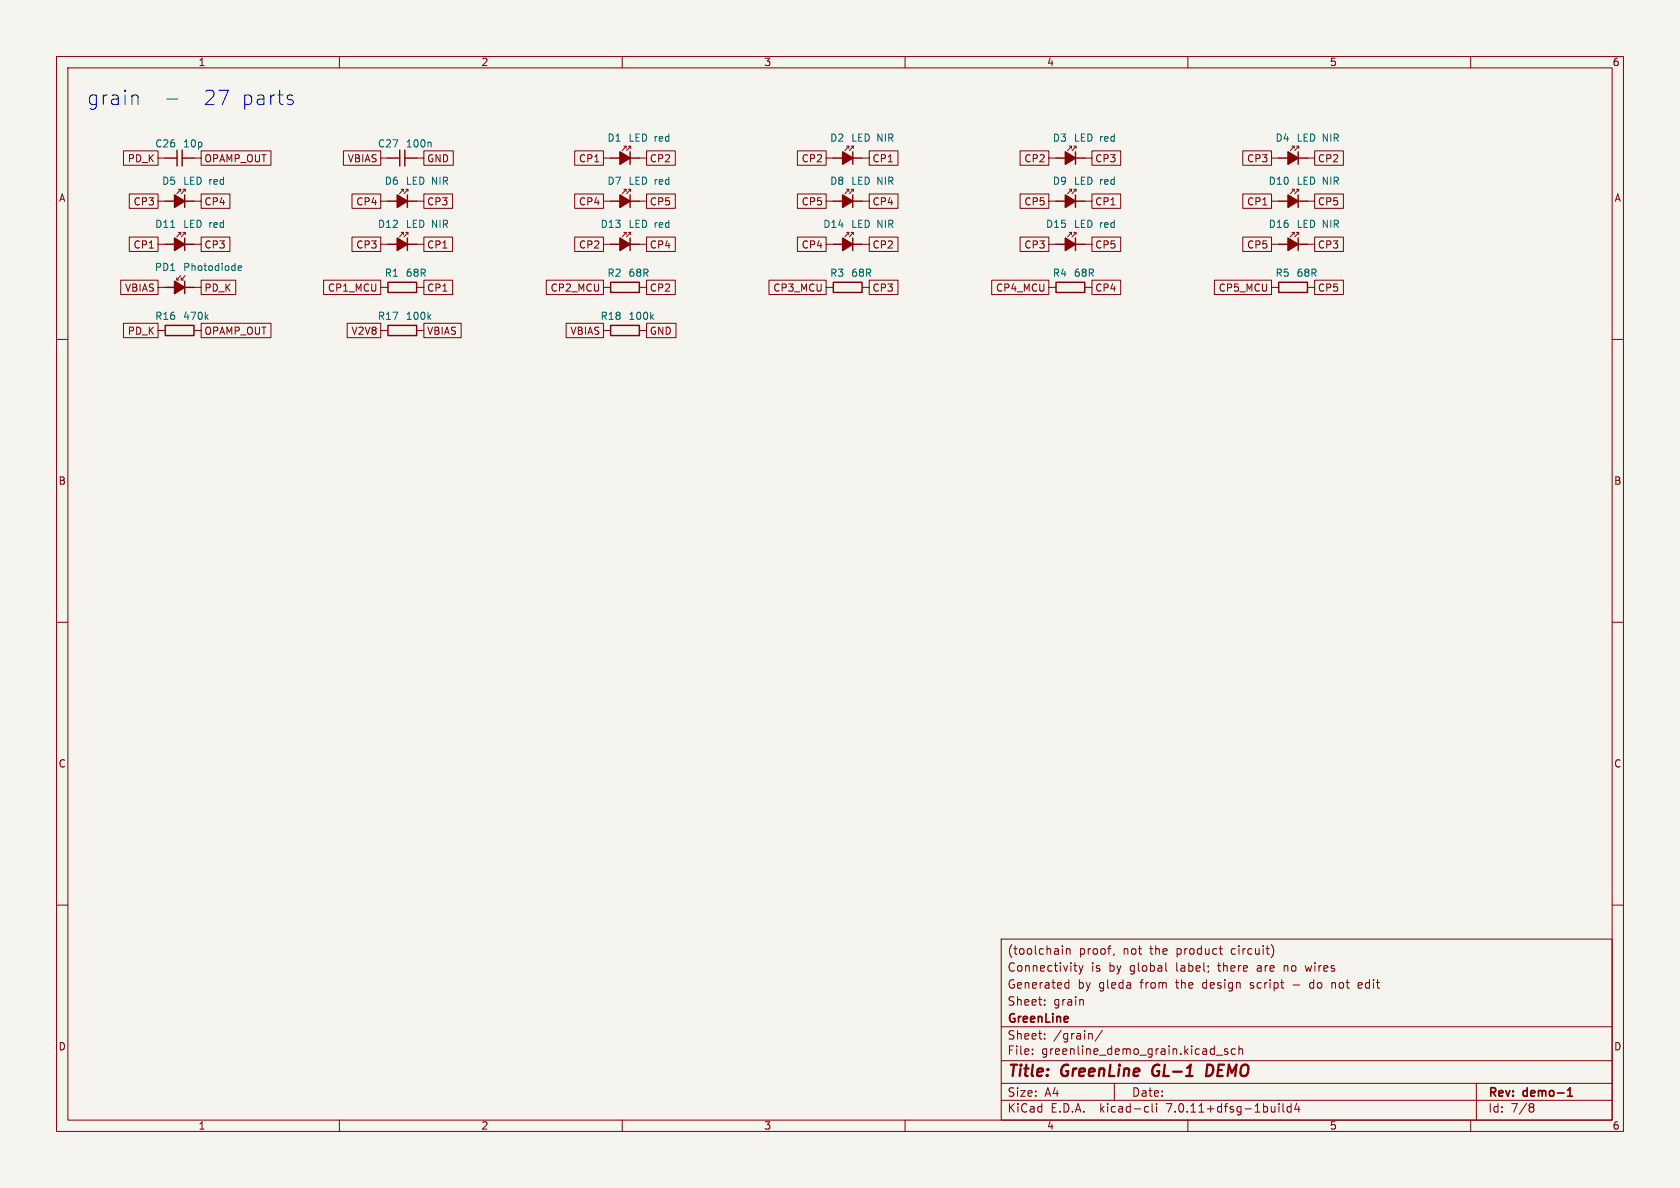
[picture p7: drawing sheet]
<svg xmlns="http://www.w3.org/2000/svg" width="297mm" height="210mm" viewBox="0 0 297 210" stroke-linecap="round" stroke-linejoin="round" font-family="sans-serif">
<path d="M0 0h297v210h-297z" fill="#f5f4ef" stroke="#f5f4ef" stroke-width=".18"/>
<g fill="none" stroke="#840000" stroke-width=".18">
<path d="M10 10h277v190h-277zM12 12h273v186h-273zM60 10v2M110 10v2M160 10v2M210 10v2M260 10v2M21.8 26.7h6.1v2.5h-6.1zM22.9 34.3h5v2.5h-5zM27.9 35.6h1.3M27.9 27.9h1.3M31.6 33.5h.3v.4"/>
<path d="M31.9 33.5l-.7 .8M32.3 33.5h.4v.4M32.7 33.5l-.7 .8M34.3 35.6h1.3M34.3 27.9h1.3M35.6 26.7h12.3v2.5h-12.3zM35.6 34.3h5v2.5h-5zM60.7 26.7h6.6v2.5h-6.6zM62.2 34.3h5.1v2.5h-5.1zM67.3 35.6h1.3M67.3 27.9h1.3M70.9 33.5h.4v.4"/>
<path d="M71.3 33.5l-.7 .8M71.7 33.5h.4v.4M72.1 33.5l-.7 .8M73.7 35.6h1.2M73.7 27.9h1.2M74.9 26.7h5.2v2.5h-5.2zM74.9 34.3h5.1v2.5h-5.1zM101.6 34.3h5.1v2.5h-5.1zM101.6 26.7h5.1v2.5h-5.1zM106.7 35.6h1.2M106.7 27.9h1.2M110.3 25.8h.4v.4"/>
<path d="M110.3 33.5h.4v.4M110.7 25.8l-.7 .8M110.7 33.5l-.7 .8M111.1 25.8h.4v.4M111.1 33.5h.4v.4M111.5 25.8l-.7 .8M111.5 33.5l-.7 .8M113 35.6h1.3M113 27.9h1.3M114.3 34.3h5.1v2.5h-5.1zM114.3 26.7h5.1v2.5h-5.1zM141 26.7h5v2.5h-5z"/>
<path d="M141 34.3h5v2.5h-5zM146 35.6h1.3M146 27.9h1.3M149.7 33.5h.4v.4M149.7 25.8h.4v.4M150.1 33.5l-.7 .8M150.1 25.8l-.7 .8M150.5 33.5h.4v.4M150.5 25.8h.4v.4M150.9 33.5l-.7 .8M150.9 25.8l-.7 .8M152.4 35.6h1.3"/>
<path d="M152.4 27.9h1.3M153.7 26.7h5.1v2.5h-5.1zM153.7 34.3h5.1v2.5h-5.1zM180.3 26.7h5.1v2.5h-5.1zM180.3 34.3h5.1v2.5h-5.1zM185.4 35.6h1.3M185.4 27.9h1.3M189 33.5h.4v.4M189 25.8h.4v.4M189.4 33.5l-.7 .8M189.4 25.8l-.7 .8M189.8 33.5h.4v.4"/>
<path d="M189.8 25.8h.4v.4M190.2 33.5l-.7 .8M190.2 25.8l-.7 .8M191.8 35.6h1.2M191.8 27.9h1.2M193 34.3h5.1v2.5h-5.1zM193 26.7h5.1v2.5h-5.1zM219.7 34.3h5.1v2.5h-5.1zM219.7 26.7h5.1v2.5h-5.1zM224.8 35.6h1.3M224.8 27.9h1.3M228.4 33.5h.4v.4"/>
<path d="M228.4 25.8h.4v.4M228.8 33.5l-.7 .8M228.8 25.8l-.7 .8M229.2 33.5h.4v.4M229.2 25.8h.4v.4M229.6 33.5l-.7 .8M229.6 25.8l-.7 .8M231.1 35.6h1.3M231.1 27.9h1.3M232.4 34.3h5.1v2.5h-5.1zM232.4 26.7h5.1v2.5h-5.1zM10 60h2"/>
<path d="M21.3 49.5h6.6v2.6h-6.6zM21.8 57.1h6.1v2.6h-6.1zM22.9 41.9h5v2.6h-5zM27.9 58.4h1.3M27.9 50.8h1.3M27.9 43.2h1.3M31.2 49.1v.4h.4M31.6 41.1h.3v.4M31.9 48.7l-.7 .8M31.9 41.1l-.7 .8M32 49.1v.4h.5M32.3 41.1h.4v.4"/>
<path d="M32.7 48.7l-.7 .8M32.7 41.1l-.7 .8M34.3 58.4h1.3M34.3 50.8h1.3M34.3 43.2h1.3M35.6 41.9h5v2.6h-5zM35.6 49.5h6.1v2.6h-6.1zM35.6 57.1h12.3v2.6h-12.3zM57.2 49.5h10.1v2.6h-10.1zM61.4 57.1h5.9v2.6h-5.9zM62.2 41.9h5.1v2.6h-5.1zM67.3 58.4h1.3"/>
<path d="M67.3 50.8h1.3M67.3 43.2h1.3M70.9 41.1h.4v.4M71.3 41.1l-.7 .8M71.7 41.1h.4v.4M72.1 41.1l-.7 .8M73.7 58.4h1.2M73.7 50.8h1.2M73.7 43.2h1.2M74.9 41.9h5.1v2.6h-5.1zM74.9 49.5h5.1v2.6h-5.1zM74.9 57.1h6.6v2.6h-6.6z"/>
<path d="M96.6 49.5h10.1v2.6h-10.1zM100.1 57.1h6.6v2.6h-6.6zM101.6 41.9h5.1v2.6h-5.1zM106.7 58.4h1.2M106.7 50.8h1.2M106.7 43.2h1.2M110.3 41.1h.4v.4M110.7 41.1l-.7 .8M111.1 41.1h.4v.4M111.5 41.1l-.7 .8M113 58.4h1.3M113 50.8h1.3"/>
<path d="M113 43.2h1.3M114.3 41.9h5.1v2.6h-5.1zM114.3 49.5h5.1v2.6h-5.1zM114.3 57.1h5.2v2.6h-5.2zM135.9 49.5h10.1v2.6h-10.1zM141 41.9h5v2.6h-5zM146 50.8h1.3M146 43.2h1.3M149.7 41.1h.4v.4M150.1 41.1l-.7 .8M150.5 41.1h.4v.4M150.9 41.1l-.7 .8"/>
<path d="M152.4 50.8h1.3M152.4 43.2h1.3M153.7 49.5h5.1v2.6h-5.1zM153.7 41.9h5.1v2.6h-5.1zM175.3 49.5h10.1v2.6h-10.1zM180.3 41.9h5.1v2.6h-5.1zM185.4 50.8h1.3M185.4 43.2h1.3M189 41.1h.4v.4M189.4 41.1l-.7 .8M189.8 41.1h.4v.4M190.2 41.1l-.7 .8"/>
<path d="M191.8 50.8h1.2M191.8 43.2h1.2M193 41.9h5.1v2.6h-5.1zM193 49.5h5.1v2.6h-5.1zM214.7 49.5h10.1v2.6h-10.1zM219.7 41.9h5.1v2.6h-5.1zM224.8 50.8h1.3M224.8 43.2h1.3M228.4 41.1h.4v.4M228.8 41.1l-.7 .8M229.2 41.1h.4v.4M229.6 41.1l-.7 .8"/>
<path d="M231.1 50.8h1.3M231.1 43.2h1.3M232.4 41.9h5.1v2.6h-5.1zM232.4 49.5h5.1v2.6h-5.1zM285 60h2M10 110h2M285 110h2M10 160h2M285 160h2M177 166h108v32h-108zM184.7 176.8v.1M184.7 177.6v.1"/>
<path d="M187.8 167.2v.1M187.8 167.7v1M188.4 174.6h.6M188.4 173.8h.6M188.5 167.7v1M188.5 167.8l.2-.1 .4 .1 .1 .9M189 173.2v1.5M189.8 170.7h.6M190 171.5l.4 .2M190.7 170.7l.4 1M191.1 171.7l-.1 .4-.3 .1M191.5 176.8v.9"/>
<path d="M191.5 170.7l-.4 1M197 168.6l-.2 .3M206.1 170.2v1.3l.2 .2M215.5 167.7h.6M215.8 168.6l.3 .1M224.7 167a1.72 1.72 0 0 1 0 2.3M227 170.7v1M227.1 170.8h-.1M228.6 174.1h1.1M230.7 170.7l.3 1M231.8 173.7l-.3 .3v.4l.3 .3M235.5 173.7v1"/>
<path d="M235.9 173.7l-.4 .1M240.7 173.8l-.4-.1-.2 .2 .1 .7h.5M240.8 174.1l-.7 .1M60 198v2M110 198v2M160 198v2M177 194.5h108M177 191.5h108M177 187.5h108M177 181.5h108M182.5 186.3v.1M182.5 185.5v.1"/>
<path d="M184.7 183.6v.1M184.7 182.8v.1M192.7 182.7l.3 .1 .1 .1v.8M194.9 182.1l-1.3 2M197 191.5v3M202.6 195.6l.4 .1M203 196.5l-.4 .1M203.7 195.1v1.3l.2 .2M204.5 195.1v.1M204.5 195.6v1M210 198v2M215 186.5h1.2"/>
<path d="M217 185.5l-.3-.1-.2 .2v.2l.5 .2v.3h-.5M218.4 185.5l-.4-.1-.3 .3v.4l.1 .2h.6M219 185.5l.2-.1 .4 .1 .1 .9M219 184.9v1.5M226.1 195.1v.1M226.1 195.6v1M226.8 195.1v1.3l.2 .2M228.2 195.7l-.4-.1-.3 .3v.4l.2 .2h.5M228.2 195.1v1.5M229.2 195l-.3 1.1h.9M229.6 195.6v1M260 198v2"/>
<path d="M261 191.5v6.5M270.6 195.1h.3l.3 .3-.3 .3M270.6 195.7h.3M270.9 195.7l.2 .2 .1 .4-.3 .3h-.3"/>
</g>
<path d="M277.1 193.8h.9M277.1 192.7l.5-.4v1.5" fill="none" stroke="#840000" stroke-width=".3"/>
<path d="M204 188.5a1.27 1.27 0 0 0 0 1.6M214.2 188.3l-.7-.1-.3 2h.5l.5-.3" fill="none" stroke="#840000" stroke-width=".4"/>
<g fill="none" stroke="#840000" stroke-width=".25">
<path d="M29.2 35.6h1.7M29.2 27.9h2.1M31.3 26.5v2.8M32.2 27.9h2.1M32.2 26.5v2.8M32.6 35.6h1.7M32.6 34.5v2.2M68.6 35.6h1.6M68.6 27.9h2.1M70.7 26.5v2.8M71.6 27.9h2.1M71.6 26.5v2.8"/>
<path d="M72 35.6h1.7M72 34.5v2.2M107.9 35.6h1.7M107.9 27.9h1.7M111.4 35.6h1.6M111.4 27.9h1.6M111.4 26.8v2.2M111.4 34.5v2.2M147.3 35.6h1.7M147.3 27.9h1.7M150.8 35.6h1.6M150.8 26.8v2.2"/>
<path d="M150.8 34.5v2.2M150.8 27.9h1.6M186.7 35.6h1.6M186.7 27.9h1.6M190.1 35.6h1.7M190.1 27.9h1.7M190.1 26.8v2.2M190.1 34.5v2.2M226.1 35.6h1.6M226.1 27.9h1.6M229.5 35.6h1.6M229.5 27.9h1.6"/>
<path d="M229.5 26.8v2.2M229.5 34.5v2.2M29.2 57.5h5.1v1.8h-5.1zM29.2 43.2h1.7M29.2 50.8h1.7M32.6 43.2h1.7M32.6 50.8h1.7M32.6 42.1v2.2M32.6 49.7v2.2M68.6 49.9h5.1v1.8h-5.1zM68.6 57.5h5.1v1.8h-5.1zM68.6 43.2h1.6"/>
<path d="M72 43.2h1.7M72 42.1v2.2M107.9 57.5h5.1v1.8h-5.1zM107.9 49.9h5.1v1.8h-5.1zM107.9 43.2h1.7M111.4 43.2h1.6M111.4 42.1v2.2M147.3 49.9h5.1v1.8h-5.1zM147.3 43.2h1.7M150.8 42.1v2.2M150.8 43.2h1.6M186.7 49.9h5.1v1.8h-5.1z"/>
<path d="M186.7 43.2h1.6M190.1 43.2h1.7M190.1 42.1v2.2M226.1 49.9h5v1.8h-5zM226.1 43.2h1.6M229.5 43.2h1.6M229.5 42.1v2.2"/>
</g>
<path d="M76 25.1l.2 .2v.7M30.2 40.2h.7M36.4 56l.4 .5M36.8 55.6l-.5 .5M42.1 47.4l.6-.1-.1-.3h-.3l-.2 .2 .1 .6h.4M75.8 56l.4 .5M76.2 55.6l-.5 .5M115.2 56l.3 .5M115.5 55.6l-.5 .5" fill="none" stroke="#006464" stroke-width=".18"/>
<g fill="#840000" stroke="#840000" stroke-width=".25">
<path d="M149 34.5l1.8 1.1-1.8 1.1z"/>
<path d="M149 26.8l1.8 1.1-1.8 1.1z"/>
<path d="M188.3 42.1l1.8 1.1-1.8 1.1z"/>
<path d="M30.9 49.7l1.7 1.1-1.7 1.1z"/>
<path d="M227.7 34.5l1.8 1.1-1.8 1.1z"/>
<path d="M109.6 26.8l1.8 1.1-1.8 1.1z"/>
<path d="M109.6 34.5l1.8 1.1-1.8 1.1z"/>
<path d="M109.6 42.1l1.8 1.1-1.8 1.1z"/>
<path d="M227.7 42.1l1.8 1.1-1.8 1.1z"/>
<path d="M149 42.1l1.8 1.1-1.8 1.1z"/>
<path d="M188.3 34.5l1.8 1.1-1.8 1.1z"/>
<path d="M227.7 26.8l1.8 1.1-1.8 1.1z"/>
<path d="M188.3 26.8l1.8 1.1-1.8 1.1z"/>
<path d="M30.9 34.5l1.7 1.1-1.7 1.1z"/>
<path d="M30.9 42.1l1.7 1.1-1.7 1.1z"/>
<path d="M70.2 42.1l1.8 1.1-1.8 1.1z"/>
<path d="M70.2 34.5l1.8 1.1-1.8 1.1z"/>
</g>
<path d="M24 16.8l.4 .4v1.3M29.5 17.5h1.9M51.1 17.6l.6 .2 .2 .3-.4 .4h-.5M51.1 16.8l.6 .1" fill="none" stroke="#0000c2" stroke-width=".18"/>
<g font-size="3.5" fill="#0000c2">
<text x="15.2" y="18.8">grain</text>
<text x="35.6" y="18.8">27</text>
<text x="42.3" y="18.8">parts</text>
</g>
<g font-size="2.8" fill="#840000">
<text x="178" y="190.9">Title:</text>
<text x="187.7" y="190.9">GreenLine</text>
<text x="204.6" y="190.9">GL-1</text>
<text x="214.9" y="190.9">DEMO</text>
</g>
<g font-size="2.1" fill="#840000">
<text x="178" y="172">Connectivity</text>
<text x="178" y="169">(toolchain</text>
<text x="190.7" y="169">proof,</text>
<text x="192.9" y="172">is</text>
<text x="196.1" y="172">by</text>
<text x="198.6" y="169">not</text>
<text x="199.9" y="172">global</text>
<text x="203.5" y="169">the</text>
<text x="208.2" y="172">label;</text>
<text x="208.3" y="169">product</text>
<text x="215.8" y="172">there</text>
<text x="218.1" y="169">circuit)</text>
<text x="222.8" y="172">are</text>
<text x="227.7" y="172">no</text>
<text x="231.7" y="172">wires</text>
<text x="178" y="178">Sheet:</text>
<text x="178" y="175">Generated</text>
<text x="186.2" y="178">grain</text>
<text x="190.5" y="175">by</text>
<text x="194.3" y="175">gleda</text>
<text x="201.8" y="175">from</text>
<text x="208.2" y="175">the</text>
<text x="213" y="175">design</text>
<text x="221.6" y="175">script</text>
<text x="232.4" y="175">do</text>
<text x="236.4" y="175">not</text>
<text x="241.3" y="175">edit</text>
<text x="178" y="184">Sheet:</text>
<text x="178" y="181.2">GreenLine</text>
<text x="186.2" y="184">/grain/</text>
<text x="178" y="186.7">File:</text>
<text x="184.1" y="186.7">greenline_demo_grain.kicad_sch</text>
<text x="178" y="196.9">KiCad</text>
<text x="178" y="194.1">Size:</text>
<text x="184.7" y="194.1">A4</text>
<text x="185.7" y="196.9">E.D.A.</text>
<text x="194.6" y="196.9">kicad-cli</text>
<text x="200" y="194.1">Date:</text>
<text x="206.5" y="196.9">7.0.11+dfsg-1build4</text>
<text x="263" y="194.3">Rev:</text>
<text x="263" y="196.9">Id:</text>
<text x="267.1" y="196.9">7/8</text>
<text x="269.4" y="194.3">demo-1</text>
</g>
<g font-size="1.8" fill="#840000">
<text x="35" y="11.9">1</text>
<text x="85" y="11.9">2</text>
<text x="135" y="11.9">3</text>
<text x="185" y="11.9">4</text>
<text x="235" y="11.9">5</text>
<text x="285" y="11.9">6</text>
<text x="22.5" y="28.9">PD_K</text>
<text x="36" y="28.9">OPAMP_OUT</text>
<text x="61.4" y="28.9">VBIAS</text>
<text x="75.4" y="28.9">GND</text>
<text x="102.3" y="28.9">CP1</text>
<text x="114.8" y="28.9">CP2</text>
<text x="141.6" y="28.9">CP2</text>
<text x="154.1" y="28.9">CP1</text>
<text x="181" y="28.9">CP2</text>
<text x="193.5" y="28.9">CP3</text>
<text x="220.4" y="28.9">CP3</text>
<text x="232.9" y="28.9">CP2</text>
<text x="10.3" y="35.9">A</text>
<text x="285.3" y="35.9">A</text>
<text x="23.5" y="36.5">CP3</text>
<text x="36" y="36.5">CP4</text>
<text x="62.9" y="36.5">CP4</text>
<text x="75.4" y="36.5">CP3</text>
<text x="102.3" y="36.5">CP4</text>
<text x="114.8" y="36.5">CP5</text>
<text x="141.6" y="36.5">CP5</text>
<text x="154.1" y="36.5">CP4</text>
<text x="181" y="36.5">CP5</text>
<text x="193.5" y="36.5">CP1</text>
<text x="220.4" y="36.5">CP1</text>
<text x="232.9" y="36.5">CP5</text>
<text x="23.5" y="44.1">CP1</text>
<text x="36" y="44.1">CP3</text>
<text x="62.9" y="44.1">CP3</text>
<text x="75.4" y="44.1">CP1</text>
<text x="102.3" y="44.1">CP2</text>
<text x="114.8" y="44.1">CP4</text>
<text x="141.6" y="44.1">CP4</text>
<text x="154.1" y="44.1">CP2</text>
<text x="181" y="44.1">CP3</text>
<text x="193.5" y="44.1">CP5</text>
<text x="220.4" y="44.1">CP5</text>
<text x="232.9" y="44.1">CP3</text>
<text x="22" y="51.8">VBIAS</text>
<text x="36" y="51.8">PD_K</text>
<text x="57.9" y="51.8">CP1_MCU</text>
<text x="75.4" y="51.8">CP1</text>
<text x="97.2" y="51.8">CP2_MCU</text>
<text x="114.8" y="51.8">CP2</text>
<text x="136.6" y="51.8">CP3_MCU</text>
<text x="154.1" y="51.8">CP3</text>
<text x="176" y="51.8">CP4_MCU</text>
<text x="193.5" y="51.8">CP4</text>
<text x="215.3" y="51.8">CP5_MCU</text>
<text x="232.9" y="51.8">CP5</text>
<text x="22.5" y="59.4">PD_K</text>
<text x="36" y="59.4">OPAMP_OUT</text>
<text x="62" y="59.4">V2V8</text>
<text x="75.4" y="59.4">VBIAS</text>
<text x="100.7" y="59.4">VBIAS</text>
<text x="114.8" y="59.4">GND</text>
<text x="10.3" y="85.9">B</text>
<text x="285.3" y="85.9">B</text>
<text x="10.3" y="135.9">C</text>
<text x="285.3" y="135.9">C</text>
<text x="10.3" y="185.9">D</text>
<text x="285.3" y="185.9">D</text>
<text x="35" y="199.9">1</text>
<text x="85" y="199.9">2</text>
<text x="135" y="199.9">3</text>
<text x="185" y="199.9">4</text>
<text x="235" y="199.9">5</text>
<text x="285" y="199.9">6</text>
</g>
<g font-size="1.8" fill="#006464">
<text x="27.3" y="26.3">C26</text>
<text x="32.3" y="26.3">10p</text>
<text x="66.7" y="26.3">C27</text>
<text x="71.6" y="26.3">100n</text>
<text x="107.3" y="25.2">D1</text>
<text x="111" y="25.2">LED red</text>
<text x="146.7" y="25.2">D2</text>
<text x="150.4" y="25.2">LED NIR</text>
<text x="186" y="25.2">D3</text>
<text x="189.7" y="25.2">LED red</text>
<text x="225.4" y="25.2">D4</text>
<text x="229.1" y="25.2">LED NIR</text>
<text x="28.5" y="32.9">D5</text>
<text x="32.3" y="32.9">LED red</text>
<text x="67.9" y="32.9">D6</text>
<text x="71.6" y="32.9">LED NIR</text>
<text x="107.3" y="32.9">D7</text>
<text x="111" y="32.9">LED red</text>
<text x="146.7" y="32.9">D8</text>
<text x="150.4" y="32.9">LED NIR</text>
<text x="186" y="32.9">D9</text>
<text x="189.7" y="32.9">LED red</text>
<text x="224.2" y="32.9">D10</text>
<text x="229.1" y="32.9">LED NIR</text>
<text x="27.3" y="40.5">D11</text>
<text x="32.3" y="40.5">LED red</text>
<text x="66.7" y="40.5">D12</text>
<text x="71.6" y="40.5">LED NIR</text>
<text x="106.1" y="40.5">D13</text>
<text x="111" y="40.5">LED red</text>
<text x="145.5" y="40.5">D14</text>
<text x="150.4" y="40.5">LED NIR</text>
<text x="184.8" y="40.5">D15</text>
<text x="189.7" y="40.5">LED red</text>
<text x="224.2" y="40.5">D16</text>
<text x="229.1" y="40.5">LED NIR</text>
<text x="27.3" y="48.1">PD1</text>
<text x="32.3" y="48.1">Photodiode</text>
<text x="67.9" y="49.1">R1</text>
<text x="71.6" y="49.1">68R</text>
<text x="107.3" y="49.1">R2</text>
<text x="111" y="49.1">68R</text>
<text x="146.7" y="49.1">R3</text>
<text x="150.4" y="49.1">68R</text>
<text x="186" y="49.1">R4</text>
<text x="189.7" y="49.1">68R</text>
<text x="225.4" y="49.1">R5</text>
<text x="229.1" y="49.1">68R</text>
<text x="27.3" y="56.7">R16</text>
<text x="32.3" y="56.7">470k</text>
<text x="66.7" y="56.7">R17</text>
<text x="71.6" y="56.7">100k</text>
<text x="106.1" y="56.7">R18</text>
<text x="111" y="56.7">100k</text>
</g>
</svg>
